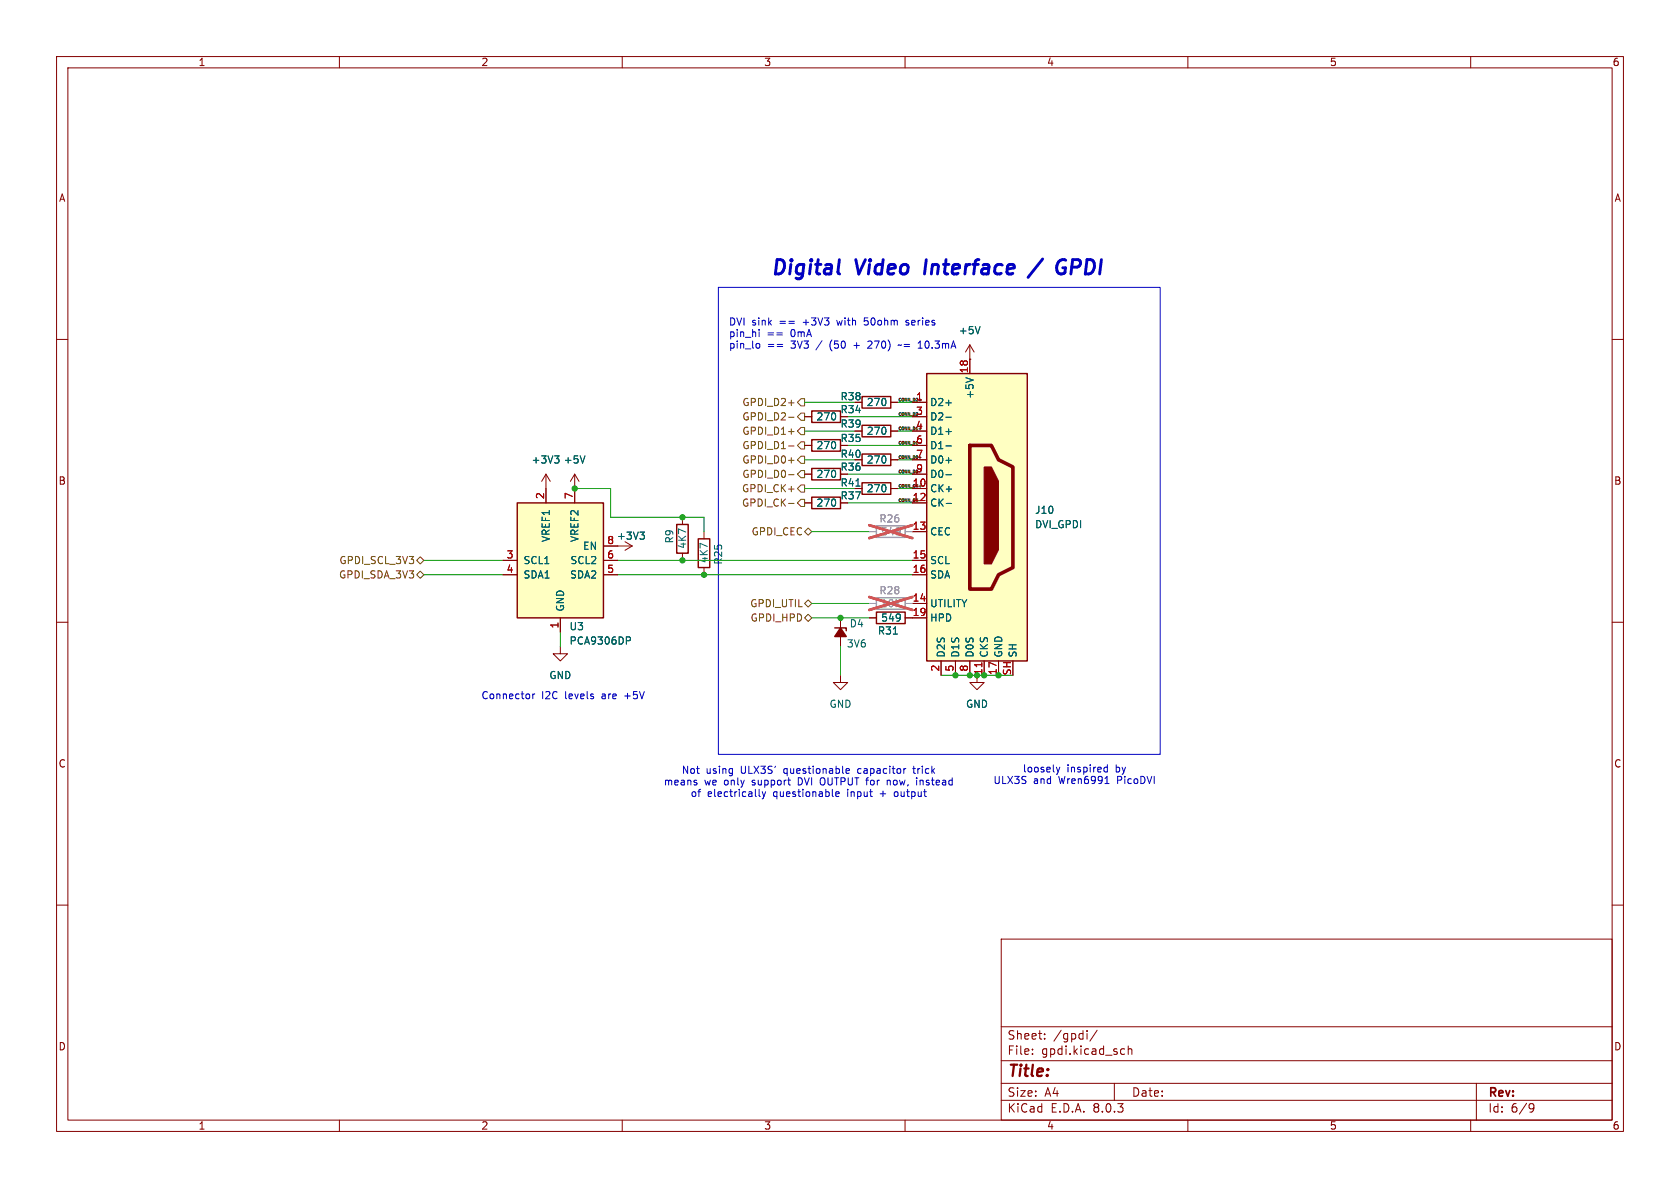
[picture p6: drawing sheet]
<svg xmlns="http://www.w3.org/2000/svg" width="297mm" height="210mm" viewBox="0 0 297 210" stroke-linecap="round" stroke-linejoin="round" font-family="sans-serif">
<g fill="none" stroke="#840000" stroke-width=".18">
<path d="M10 10h277v190h-277zM12 12h273v186h-273zM60 10v2M110 10v2M160 10v2M210 10v2M260 10v2M10 60h2M285 60h2M151.1 76.2h1.3M151.1 71.1h1.3M157.5 76.2h1.2"/>
<path d="M157.5 71.1h1.2M171.4 63.5h.1M171.4 61l-.7 1.2M171.4 61v2.5M171.4 61l.8 1.2M142.2 83.8h1.3M151.1 81.3h1.3M151.1 86.4h1.3M157.5 81.3h1.2M157.5 86.4h1.2M10 110h2M148.6 119.4v1.3h-1.3l1.3 1.2 1.3-1.2h-1.3"/>
<path d="M285 110h2M10 160h2M285 160h2M177 166h108v32h-108zM60 198v2M110 198v2M160 198v2M177 194.5h108M177 191.5h108M177 187.5h108M177 181.5h108M182.5 186.3v.1"/>
<path d="M182.5 185.5v.1M184.7 183.6v.1M184.7 182.8v.1M192.2 182.2v.1M192.2 182.7v1M194 182.1l-1.3 2M197 191.5v3M198.4 185.4l.4 .1M198.8 186.3l-.4 .1M199.5 185.5l.2-.1 .3 .1 .1 .9M199.5 184.9v1.5M210 198v2"/>
<path d="M260 198v2M261 191.5v6.5M270.6 195.1l.5 .1a.99 .99 0 0 1-.4 1.4h-.2M271.2 195.7l-.3 .3h-.3"/>
</g>
<path d="M152.4 75.2h5.1v2h-5.1zM152.4 70.1h5.1v2h-5.1zM143.5 82.8h5.1v2h-5.1zM152.4 80.3h5.1v2h-5.1zM152.4 85.3h5.1v2.1h-5.1z" fill="none" stroke="#840000" stroke-width=".25"/>
<path d="M173.3 57.7l-.5 1.3M151.3 85.9h.7" fill="none" stroke="#006464" stroke-width=".18"/>
<path d="M154.9 93h5.1v2h-5.1z" fill="none" stroke="#a1a1a1" stroke-width=".25"/>
<path d="M153.7 94h1.2M160 94h1.3" fill="none" stroke="#a1a1a1" stroke-width=".18"/>
<path d="M153.7 92.8l7.6 2.3M161.3 92.8l-7.6 2.3" fill="none" stroke="#e65255" stroke-width=".46"/>
<path d="M163.8 66h17.8v50.8h-17.8z" fill="#ffffc2"/>
<path d="M163.8 66h17.8v50.8h-17.8zM123.4 95.3h2.1v5h-2.1z" fill="none" stroke="#840000" stroke-width=".25"/>
<path d="M174 82.6h1.3l1.2 2.5v12.1l-1.2 2.5h-1.3z" fill="#840000" stroke="#840000" stroke-width=".18"/>
<path d="M171.4 78.7h3.9l1.2 2.6 2.6 1.3v17.7l-2.6 1.3-1.2 2.5h-3.9z" fill="none" stroke="#840000" stroke-width=".63"/>
<g fill="none" stroke="#840000" stroke-width=".18">
<path d="M161.3 71.1h2.5M161.3 73.7h2.5M161.3 76.2h2.5M161.3 78.7h2.5M171.4 63.5v2.5M96.5 83.8l-.7 1.3M96.5 83.8v2.6M96.5 83.8l.8 1.3M101.6 86.4h.1M101.6 83.8l-.8 1.3M101.6 83.8v2.6M101.6 83.8l.8 1.3"/>
<path d="M124.5 94v1.3M161.3 86.4h2.5M161.3 88.9h2.5M161.3 94h2.5M161.3 99.1h2.5M161.3 81.3h2.5M161.3 83.8h2.5M99.1 114.3v1.3h-1.3l1.3 1.2 1.2-1.2h-1.2M124.5 100.3v1.3M161.3 106.7h2.5M161.3 101.6h2.5M161.3 109.2h2.5"/>
<path d="M166.4 116.8v2.6M168.9 116.8v2.6M171.4 116.8v2.6M172.7 119.4v1.3h-1.3l1.3 1.2 1.3-1.2h-1.3M174 116.8v2.6M176.5 116.8v2.6"/>
</g>
<path d="M167.2 71.2h1M167.2 73.8h1M167.2 76.3h1M167.2 78.8h1M170.8 66.8l1.2 .4M98 80.6h.8l-.4 .5M98.6 81.1l.2 .2v.3l-.2 .3M103.4 80.6l-.4 1.3M167.2 81.4h1M167.2 83.9h1M167.3 89h.9" fill="none" stroke="#006464" stroke-width=".18"/>
<path d="M173.6 117.1v.8" fill="none" stroke="#a90000" stroke-width=".18"/>
<path d="M91.4 88.9h15.3v20.3h-15.3z" fill="#ffffc2"/>
<path d="M143.5 72.6h5.1v2.1h-5.1zM143.5 77.7h5.1v2.1h-5.1zM91.4 88.9h15.3v20.3h-15.3zM119.6 92.7h2.1v5.1h-2.1zM143.5 87.9h5.1v2h-5.1zM147.6 111h2v.5M154.9 108.2h5.1v2h-5.1z" fill="none" stroke="#840000" stroke-width=".25"/>
<g fill="none" stroke="#840000" stroke-width=".18">
<path d="M142.2 73.7h1.3M142.2 78.7h1.3M151.1 76.2h1.3M151.1 71.1h1.3M157.5 76.2h1.2M157.5 71.1h1.2M161.3 73.7h2.5M161.3 78.7h2.5M161.3 76.2h2.5M161.3 71.1h2.5M171.4 63.5h.1M171.4 63.5v2.5"/>
<path d="M88.9 99.1h2.5M96.5 86.4v2.5M101.6 86.4h.1M101.6 86.4v2.5M106.7 99.1h2.5M106.7 96.5h5.1M110.5 95.8l1.3 .7M111.8 96.5l-1.3 .8M120.6 91.4v1.3M120.6 97.8v1.3M142.2 88.9h1.3M142.2 83.8h1.3"/>
<path d="M151.1 81.3h1.3M151.1 86.4h1.3M157.5 81.3h1.2M157.5 86.4h1.2M161.3 99.1h2.5M161.3 88.9h2.5M161.3 81.3h2.5M161.3 86.4h2.5M161.3 94h2.5M161.3 83.8h2.5M88.9 101.6h2.5M99.1 109.2v2.6"/>
<path d="M106.7 101.6h2.5M148.6 109.2v5.1M153.7 109.2h1.2M160 109.2h3.8M161.3 101.6h2.5M161.3 106.7h2.5M166.4 116.8v2.6M168.9 116.8v2.6M171.4 116.8v2.6M174 116.8v2.6M176.5 116.8v2.6"/>
</g>
<g fill="none" stroke="#006464" stroke-width=".18">
<path d="M173.3 57.7l-.5 1.3M167.2 71.2h1M167.2 73.8h1M167.2 76.3h1M167.2 78.8h1M170.8 66.8l1.2 .4M98 80.6h.8l-.4 .5M98.6 81.1l.2 .2v.3l-.2 .3M103.4 80.6l-.4 1.3M113.1 94.1h.8l-.4 .4M113.7 94.5l.2 .3v.3l-.2 .2M151.3 85.9h.7"/>
<path d="M167.2 81.4h1M167.2 83.9h1M167.3 89h.9M110.7 112.6h.5l.3 .2-.2 .4-.6 .1M157.9 112.1h.8"/>
</g>
<path d="M148.6 111l1 1.5h-2z" fill="#840000" stroke="#840000" stroke-width=".25"/>
<path d="M154.9 105.7h5.1v2h-5.1z" fill="none" stroke="#a1a1a1" stroke-width=".25"/>
<path d="M153.7 94h1.2M160 94h1.3M153.7 106.7h1.2M160 106.7h1.3" fill="none" stroke="#a1a1a1" stroke-width=".18"/>
<path d="M153.7 92.8l7.6 2.3M161.3 92.8l-7.6 2.3M153.7 105.5l7.6 2.3M161.3 105.5l-7.6 2.3" fill="none" stroke="#e65255" stroke-width=".46"/>
<g fill="none" stroke="#725600" stroke-width=".18">
<path d="M139.4 73.8h1M139.4 71.2h1M139.4 76.3h1M139.4 78.8h1M141.6 73h.6v1.3h-.6l-.6-.6zM141.6 70.5h.6v1.3h-.6l-.6-.7zM141.6 75.6h.6v1.2h-.6l-.6-.6zM141.6 78.1h.6v1.3h-.6l-.6-.7zM74.3 98.4l.6 .7-.6 .6-.6-.6zM139.4 81.4h1M139.4 83.9h1M139.4 89h1"/>
<path d="M141.6 85.7h.6v1.3h-.6l-.6-.6zM141.6 80.6h.6v1.3h-.6l-.6-.6zM141.6 83.2h.6v1.3h-.6l-.6-.7zM141.6 88.3h.6v1.2h-.6l-.6-.6zM142.2 94l.7-.7 .6 .7-.6 .6zM73.7 101.6l.6-.6 .6 .6-.6 .6zM142.2 109.2l.7-.6 .6 .6-.6 .7zM142.2 106.7l.7-.7 .6 .7-.6 .6z"/>
</g>
<g fill="none" stroke="#0000c2" stroke-width=".18">
<path d="M127 50.8h78.1v82.6h-78.1zM134.2 58.7v.8M137.3 58.8h1M137.3 59.2h1M152.8 57.3l.1 .2M153.4 56.2h-.6v.6l.1-.1M160.1 57.4l.4 .1M160.5 56.6l-.4 .2 .1 .2h.3M133.9 60.7l.3 .1 .1 .2v.4l-.4 .2M137.4 60.9h1M137.4 61.3h1M151 61.1h.9"/>
<path d="M153.9 60.3l-.5 .1M154.1 60.8l-.7 .8h.8M159.4 61l-.6 .1M162.3 61.6h.7M162.4 60.6l.3-.3v1.3M94.2 122.7v.8M94.5 122.7l-.3 .2M123 138.3l.2 .2-.2 .3M123 137.9l.2 .1M134.2 139.5v1.1l.2 .2M134.7 140l.3 .8M135.4 140l-.4 .8"/>
<path d="M139.6 138.8h.1M149.6 136.3l.6-.1-.1-.3h-.4l-.1 .1v.7h.5M156.9 137.9v.9M156.9 138h.1M157.3 138l.1 .1M160.1 135.9l-.3 .1M161.4 135.9h.4M161.5 135.4l.1 1.3M162.7 137.9v.9M162.8 137.9l-.1 .1M186.8 135.6l.3 .9M187.1 136.5l-.3 .4"/>
<path d="M187.4 135.6l-.3 .9M195.3 136.4h.5M195.3 135.7h.5M195.3 138.5h.8M195.8 135.2v1.3M135 140.8l-.3 .4M147.7 140.4l.7-.1-.1-.3h-.4l-.2 .1 .1 .6h.5M158.2 140l-.1 .2 .1 .5"/>
</g>
<path d="M163.8 45.9l-.4 2.5M184.3 45.8l-2.6 3.2M187.9 47.3h.5l-.1 .9a.93 .93 0 0 1-1.1 .1M188.4 46a.97 .97 0 0 0-1.2 .3" fill="none" stroke="#0000c2" stroke-width=".51"/>
<g fill="none" stroke="#009600" stroke-width=".18">
<path d="M142.2 71.1h8.9M142.2 76.2h8.9M149.9 73.7h11.4M149.9 78.7h11.4M158.7 71.1h2.6M158.7 76.2h2.6M74.9 99.1h14M101.6 86.4h6.3v5h16.6v2.6M109.2 99.1h52.1M142.2 81.3h8.9M142.2 86.4h8.9M143.5 94h10.2"/>
<path d="M149.9 83.8h11.4M149.9 88.9h11.4M158.7 81.3h2.6M158.7 86.4h2.6M74.9 101.6h14M99.1 111.8v2.5M109.2 101.6h52.1M143.5 109.2h10.2M143.5 106.7h10.2M148.6 114.3v5.1M166.4 119.4h6.3M174 119.4h5.1"/>
</g>
<path d="M173.6 117.1v.8" fill="none" stroke="#a90000" stroke-width=".18"/>
<g fill="#009600" stroke="#009600" stroke-width=".18">
<circle cx="174" cy="119.4" r=".46"/>
<circle cx="176.5" cy="119.4" r=".46"/>
<circle cx="120.6" cy="91.4" r=".46"/>
<circle cx="124.5" cy="101.6" r=".46"/>
<circle cx="120.6" cy="99.1" r=".46"/>
<circle cx="101.6" cy="86.4" r=".46"/>
<circle cx="171.4" cy="119.4" r=".46"/>
<circle cx="168.9" cy="119.4" r=".46"/>
<circle cx="148.6" cy="109.2" r=".46"/>
</g>
<g font-size="3.5" fill="#0000c2">
<text x="136.1" y="48.8">Digital</text>
<text x="151.4" y="48.8">Video</text>
<text x="164.5" y="48.8">Interface</text>
<text x="184.3" y="48.8">/</text>
<text x="189.9" y="48.8">GPDI</text>
</g>
<text font-size="2.8" fill="#840000" x="178" y="190.9">Title:</text>
<g font-size="2.1" fill="#840000">
<text x="178" y="184">Sheet:</text>
<text x="186.2" y="184">/gpdi/</text>
<text x="178" y="186.7">File:</text>
<text x="184.1" y="186.7">gpdi.kicad_sch</text>
<text x="178" y="196.9">KiCad</text>
<text x="178" y="194.1">Size:</text>
<text x="184.7" y="194.1">A4</text>
<text x="185.7" y="196.9">E.D.A.</text>
<text x="193.3" y="196.9">8.0.3</text>
<text x="200" y="194.1">Date:</text>
<text x="263" y="194.3">Rev:</text>
<text x="263" y="196.9">Id:</text>
<text x="267.1" y="196.9">6/9</text>
</g>
<g font-size="1.8" fill="#840000">
<text x="35" y="11.9">1</text>
<text x="85" y="11.9">2</text>
<text x="135" y="11.9">3</text>
<text x="185" y="11.9">4</text>
<text x="235" y="11.9">5</text>
<text x="285" y="11.9">6</text>
<text x="10.3" y="35.9">A</text>
<text x="285.3" y="35.9">A</text>
<text x="148.5" y="73.3">R34</text>
<text x="148.5" y="83.4">R36</text>
<text x="148.5" y="78.3">R35</text>
<text x="10.3" y="85.9">B</text>
<text x="148.5" y="88.5">R37</text>
<text x="285.3" y="85.9">B</text>
<text x="10.3" y="135.9">C</text>
<text x="285.3" y="135.9">C</text>
<text x="10.3" y="185.9">D</text>
<text x="285.3" y="185.9">D</text>
<text x="35" y="199.9">1</text>
<text x="85" y="199.9">2</text>
<text x="135" y="199.9">3</text>
<text x="185" y="199.9">4</text>
<text x="235" y="199.9">5</text>
<text x="285" y="199.9">6</text>
</g>
<g font-size="1.8" fill="#0000c2">
<text x="128.8" y="57.8">DVI sink</text>
<text x="128.8" y="59.8">pin_hi</text>
<text x="135.6" y="59.8">==</text>
<text x="137.9" y="57.8">==</text>
<text x="139.9" y="59.8">0mA</text>
<text x="142.2" y="57.8">+3V3</text>
<text x="148.5" y="57.8">with</text>
<text x="153.4" y="57.8">50ohm</text>
<text x="161" y="57.8">series</text>
<text x="128.8" y="61.8">pin_lo</text>
<text x="135.6" y="61.8">==</text>
<text x="139.9" y="61.8">3V3</text>
<text x="144.6" y="61.8">/</text>
<text x="147.1" y="61.8">(50</text>
<text x="151.6" y="61.8">+</text>
<text x="154.3" y="61.8">270)</text>
<text x="160" y="61.8">~=</text>
<text x="163.6" y="61.8">10.3mA</text>
<text x="85" y="123.8">Connector</text>
<text x="95.7" y="123.8">I2C</text>
<text x="100" y="123.8">levels</text>
<text x="106.7" y="123.8">are</text>
<text x="110.9" y="123.8">+5V</text>
<text x="120.4" y="137">Not</text>
<text x="124.8" y="137">using</text>
<text x="131.1" y="137">ULX3S'</text>
<text x="138.8" y="137">questionable</text>
<text x="152.1" y="137">capacitor</text>
<text x="162.1" y="137">trick</text>
<text x="180.7" y="136.8">loosely</text>
<text x="188.6" y="136.8">inspired</text>
<text x="197.3" y="136.8">by</text>
<text x="117.3" y="139">means</text>
<text x="122" y="141.1">of</text>
<text x="124.5" y="139">we</text>
<text x="125.1" y="141.1">electrically</text>
<text x="128.1" y="139">only</text>
<text x="133.2" y="139">support</text>
<text x="136.8" y="141.1">questionable</text>
<text x="141.5" y="139">DVI OUTPUT for</text>
<text x="150.1" y="141.1">input</text>
<text x="156" y="141.1">+</text>
<text x="157.9" y="139">now,</text>
<text x="158.8" y="141.1">output</text>
<text x="163.3" y="139">instead</text>
<text x="175.5" y="138.8">ULX3S</text>
<text x="182.7" y="138.8">and</text>
<text x="187.3" y="138.8">Wren6991</text>
<text x="197.8" y="138.8">PicoDVI</text>
</g>
<g font-size="1.8" fill="#006464">
<text x="169.4" y="59.3">+5V</text>
<text x="148.5" y="71">R38</text>
<text x="153.1" y="72">270</text>
<text x="164.3" y="72">D2+</text>
<text x="172.3" y="70.6" transform="rotate(-90 172.3 70.6)">+5V</text>
<text x="144.2" y="74.5">270</text>
<text x="148.5" y="75.8">R39</text>
<text x="153.1" y="77.1">270</text>
<text x="164.3" y="74.5">D2-</text>
<text x="164.3" y="77.1">D1+</text>
<text x="93.9" y="82.1">+3V3</text>
<text x="99.6" y="82.1">+5V</text>
<text x="144.2" y="79.6">270</text>
<text x="148.5" y="81.1">R40</text>
<text x="153.1" y="82.1">270</text>
<text x="164.3" y="79.6">D1-</text>
<text x="164.3" y="82.1">D0+</text>
<text x="144.2" y="84.7">270</text>
<text x="144.2" y="89.8">270</text>
<text x="148.5" y="86.2">R41</text>
<text x="153.1" y="87.2">270</text>
<text x="164.3" y="87.2">CK+</text>
<text x="164.3" y="89.8">CK-</text>
<text x="164.3" y="84.7">D0-</text>
<text x="97.4" y="95.9" transform="rotate(-90 97.4 95.9)">VREF1</text>
<text x="102.5" y="95.9" transform="rotate(-90 102.5 95.9)">VREF2</text>
<text x="109" y="95.6">+3V3</text>
<text x="164.3" y="94.8">CEC</text>
<text x="182.9" y="91">J10</text>
<text x="182.9" y="93.6">DVI_GPDI</text>
<text x="92.5" y="99.9">SCL1</text>
<text x="100.7" y="99.9">SCL2</text>
<text x="103" y="97.4">EN</text>
<text x="119.2" y="96.2" transform="rotate(-90 119.2 96.2)">R9</text>
<text x="121.5" y="97.1" transform="rotate(-90 121.5 97.1)">4K7</text>
<text x="125.3" y="99.7" transform="rotate(-90 125.3 99.7)">4K7</text>
<text x="127.9" y="99.9" transform="rotate(-90 127.9 99.9)">R25</text>
<text x="164.3" y="99.9">SCL</text>
<text x="92.5" y="102.5">SDA1</text>
<text x="100.7" y="102.5">SDA2</text>
<text x="164.3" y="107.5">UTILITY</text>
<text x="164.3" y="102.5">SDA</text>
<text x="99.9" y="108.2" transform="rotate(-90 99.9 108.2)">GND</text>
<text x="100.6" y="111.6">U3</text>
<text x="150.1" y="111.1">D4</text>
<text x="155.1" y="112.4">R31</text>
<text x="155.7" y="110.1">549</text>
<text x="164.3" y="110.1">HPD</text>
<text x="100.6" y="114.1">PCA9306DP</text>
<text x="149.6" y="114.7">3V6</text>
<text x="167.2" y="116.3" transform="rotate(-90 167.2 116.3)">D2S</text>
<text x="169.8" y="116.3" transform="rotate(-90 169.8 116.3)">D1S</text>
<text x="172.3" y="116.3" transform="rotate(-90 172.3 116.3)">D0S</text>
<text x="174.9" y="116.3" transform="rotate(-90 174.9 116.3)">CKS</text>
<text x="177.4" y="116.3" transform="rotate(-90 177.4 116.3)">GND</text>
<text x="179.9" y="116.3" transform="rotate(-90 179.9 116.3)">SH</text>
<text x="97" y="120.2">GND</text>
<text x="146.6" y="125.3">GND</text>
<text x="170.7" y="125.3">GND</text>
</g>
<g font-size="1.8" fill="#725600">
<text x="131.1" y="72">GPDI_D2+</text>
<text x="131.1" y="74.5">GPDI_D2-</text>
<text x="131.1" y="77.1">GPDI_D1+</text>
<text x="131.1" y="79.6">GPDI_D1-</text>
<text x="131.1" y="82.1">GPDI_D0+</text>
<text x="131.1" y="87.2">GPDI_CK+</text>
<text x="131.1" y="89.8">GPDI_CK-</text>
<text x="131.1" y="84.7">GPDI_D0-</text>
<text x="132.8" y="94.8">GPDI_CEC</text>
<text x="59.9" y="99.9">GPDI_SCL_3V3</text>
<text x="59.8" y="102.5">GPDI_SDA_3V3</text>
<text x="132.5" y="107.5">GPDI_UTIL</text>
<text x="132.6" y="110.1">GPDI_HPD</text>
</g>
<g font-size="1.8" fill="#a90000">
<text x="161.9" y="70.9">1</text>
<text x="171.2" y="66.1" transform="rotate(-90 171.2 66.1)">18</text>
<text x="161.9" y="73.4">3</text>
<text x="161.9" y="75.9">4</text>
<text x="161.9" y="78.5">6</text>
<text x="161.9" y="81">7</text>
<text x="161.9" y="83.6">9</text>
<text x="96.3" y="88.3" transform="rotate(-90 96.3 88.3)">2</text>
<text x="101.3" y="88.3" transform="rotate(-90 101.3 88.3)">7</text>
<text x="161.2" y="86.1">10</text>
<text x="161.2" y="88.6">12</text>
<text x="161.2" y="93.7">13</text>
<text x="89.5" y="98.8">3</text>
<text x="89.5" y="101.3">4</text>
<text x="107.2" y="101.3">5</text>
<text x="107.2" y="98.8">6</text>
<text x="107.2" y="96.3">8</text>
<text x="161.2" y="98.8">15</text>
<text x="161.2" y="101.3">16</text>
<text x="161.2" y="106.4">14</text>
<text x="98.8" y="111.2" transform="rotate(-90 98.8 111.2)">1</text>
<text x="161.2" y="109">19</text>
<text x="166.1" y="118.8" transform="rotate(-90 166.1 118.8)">2</text>
<text x="168.7" y="118.8" transform="rotate(-90 168.7 118.8)">5</text>
<text x="171.2" y="118.8" transform="rotate(-90 171.2 118.8)">8</text>
<text x="176.3" y="119.4" transform="rotate(-90 176.3 119.4)">17</text>
<text x="178.8" y="119.5" transform="rotate(-90 178.8 119.5)">SH</text>
</g>
<g font-size="1.8" fill="#989898">
<text x="155.4" y="92.6">R26</text>
<text x="155.7" y="94.8">549</text>
<text x="155.4" y="105.3">R28</text>
<text x="155.6" y="107.5">10K</text>
</g>
<text font-size="1.8" fill="#009600" x="173.7" y="119.4" transform="rotate(-90 173.7 119.4)">11</text>
<g font-size=".7" fill="#0f0f0f">
<text x="158.7" y="71">CONN_D2+</text>
<text x="158.7" y="73.5">CONN_D2-</text>
<text x="158.7" y="76.1">CONN_D1+</text>
<text x="158.7" y="83.7">CONN_D0-</text>
<text x="158.7" y="78.6">CONN_D1-</text>
<text x="158.7" y="81.1">CONN_D0+</text>
<text x="158.7" y="86.2">CONN_CK+</text>
<text x="158.7" y="88.8">CONN_CK-</text>
</g>
</svg>
